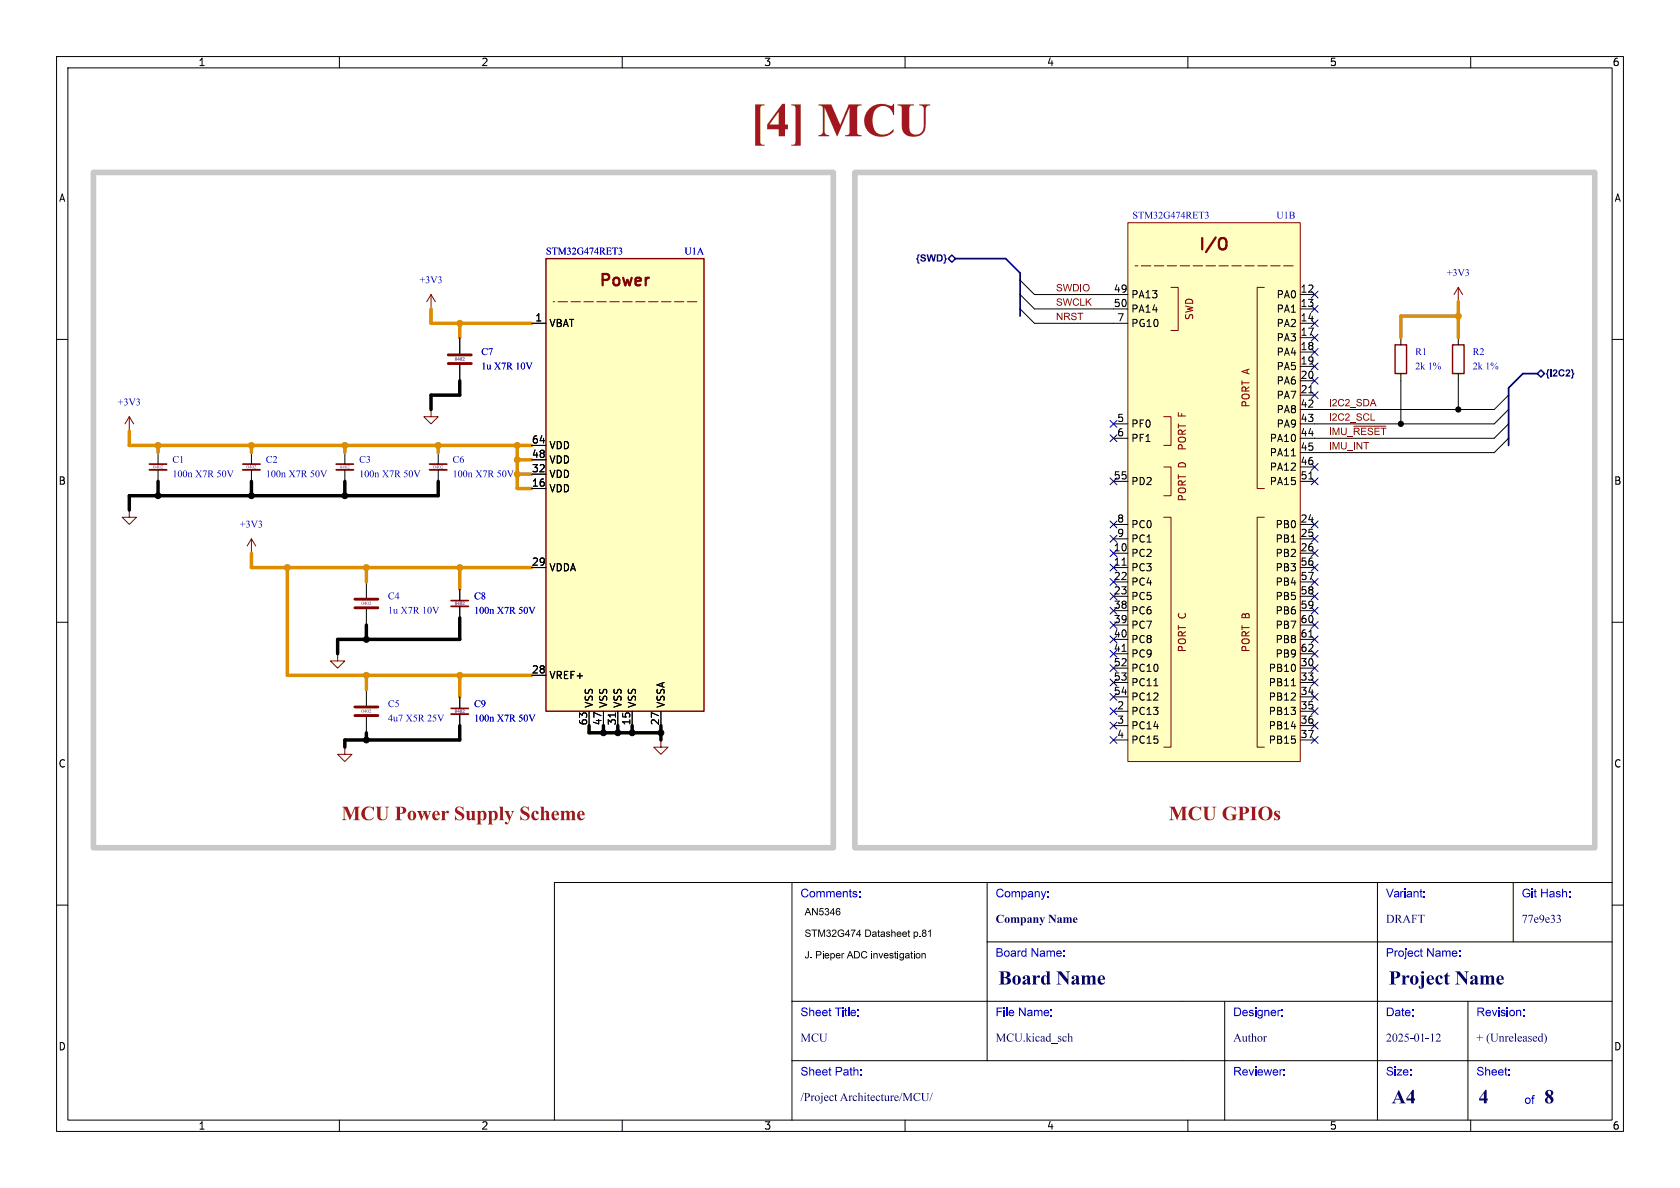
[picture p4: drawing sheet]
<svg xmlns="http://www.w3.org/2000/svg" width="297mm" height="210mm" viewBox="0 0 297 210" stroke-linecap="round" stroke-linejoin="round" font-family="sans-serif">
<g fill="none" stroke="#000" stroke-width=".18">
<path d="M10 10h277v190h-277zM12 12h273v186h-273zM60 10v2M110 10v2M160 10v2M210 10v2M260 10v2M81.3 59.7v2.8M10 60h2M81.3 64.5v2.8M285 60h2M44.4 80v2"/>
<path d="M44.4 83.1v2M10 110h2M285 110h2M116.8 130.8h.1M140 156v42M174.5 156v31.5M243.5 156v42M267.5 156v10.5M285 156h-187v42M10 160h2M140 177h145M174.5 166.5h110.5"/>
<path d="M216.5 177v21M259.5 177v21M285 160h2M60 198v2M110 198v2M140 187.5h145M160 198v2M210 198v2M260 198v2"/>
</g>
<path d="M42.9 83.1h3.1" fill="none" stroke="#840000" stroke-width=".33"/>
<path d="M42.9 82h3.1" fill="none" stroke="#840000" stroke-width=".3"/>
<path d="M116.8 130.8v1.3h1.3l-1.3 1.3-1.2-1.3h1.2" fill="none" stroke="#840000" stroke-width=".18"/>
<path d="M79.2 64.3h4.1M79.2 62.7h4.1" fill="none" stroke="#840000" stroke-width=".51"/>
<path d="M96.5 45.7h28v80h-28z" fill="#ffffc2"/>
<path d="M96.5 45.7h28v80h-28zM256.8 61h2v5h-2z" fill="none" stroke="#840000" stroke-width=".25"/>
<path d="M123.2 53.3h-25.4" fill="none" stroke="#840000" stroke-width=".18" stroke-dasharray="1.7 .6"/>
<g fill="none" stroke="#000" stroke-width=".18">
<path d="M76.2 54.6h.1M94 57.2h2.5M257.8 59.7v1.3M22.9 76.2h.1M76.2 72.4h.1M94 78.7h2.5M257.8 66v1.3M22.9 90.2h.1M27.9 80v2M27.9 83.1v2M44.4 97.8h.1M61 80v2"/>
<path d="M61 83.1v2M77.5 80v2M77.5 83.1v2M94 86.4h2.5M94 83.8h2.5M94 81.3h2.5M59.7 115.6h.1M64.8 102.9v2.8M64.8 107.7v2.8M81.3 104.1v2.1M81.3 107.2v2M94 119.4h2.5"/>
<path d="M94 100.3h2.5M61 132.1h.1M64.8 121.9v2.8M64.8 126.7v2.8M81.3 123.2v2M81.3 126.2v2.1M104.1 125.7v2.6M106.7 125.7v2.6M108.8 126v.8M109.2 125.7v2.6M111.8 125.7v2.6M116.8 125.7v2.6"/>
</g>
<path d="M26.4 83.1h3.1M59.4 83.1h3.1M75.9 83.1h3.1M79.8 107.2h3M79.8 126.2h3" fill="none" stroke="#840000" stroke-width=".33"/>
<path d="M26.4 82h3.1M59.4 82h3.1M75.9 82h3.1M79.8 106.2h3M79.8 125.2h3" fill="none" stroke="#840000" stroke-width=".3"/>
<g fill="none" stroke="#840000" stroke-width=".18">
<path d="M76.2 52.1l-.8 1.2M76.2 52.1v2.5M76.2 52.1l.8 1.2M22.9 73.7l-.8 1.2M22.9 73.7v2.5M22.9 73.7l.7 1.2M76.2 72.4v1.3h1.3l-1.3 1.2-1.3-1.2h1.3M22.9 90.2v1.2h1.2l-1.2 1.3-1.3-1.3h1.3M44.4 95.3l-.7 1.2M44.4 95.3v2.5M44.4 95.3l.8 1.2M59.7 115.6v1.2h1.3l-1.3 1.3-1.3-1.3h1.3"/>
<path d="M61 132.1v1.3h1.2l-1.2 1.2-1.3-1.2h1.3"/>
</g>
<path d="M62.7 107.4h4.1M62.7 105.9h4.1M62.7 126.5h4.1M62.7 125h4.1" fill="none" stroke="#840000" stroke-width=".51"/>
<path d="M199.4 39.4h30.5v95.2h-30.5z" fill="#ffffc2"/>
<path d="M199.4 39.4h30.5v95.2h-30.5zM207 50.8h1.3v7.6h-1.3M223.5 50.8h-1.3v35.6h1.3M257.8 50.8l-.8 1.3M257.8 50.8v2.5M257.8 50.8l.8 1.3M205.7 73.7h1.3v5h-1.3M239.3 75.3h5.7M205.7 91.4h1.3v40.7h-1.3M205.7 82.6h1.3v5h-1.3M223.5 91.4h-1.3v40.7h1.3" fill="none" stroke="#840000" stroke-width=".18"/>
<path d="M228.6 47h-27.9" fill="none" stroke="#840000" stroke-width=".18" stroke-dasharray="1.7 .6"/>
<path d="M216 42.1a.67 .67 0 0 1 .8 .7v.6a.67 .67 0 0 1-.8 .7" fill="none" stroke="#840000" stroke-width=".4"/>
<g fill="none" stroke="#000" stroke-width=".18">
<path d="M81.3 59.7v2.8M94 57.2h2.5M180.3 49.5l2.6 2.6h16.5M180.3 52.1l2.6 2.5h16.5M180.3 54.6l2.6 2.6h16.5M229.9 52.1h2.5M229.9 54.6h2.5M229.9 57.2h2.5M229.9 59.7h2.5M247.6 59.7v1.3M257.8 53.3h.1M81.3 64.5v2.8"/>
<path d="M94 78.7h2.5M196.8 74.9h2.6M196.8 77.5h2.6M229.9 62.2h2.5M229.9 64.8h2.5M229.9 67.3h2.5M229.9 69.9h2.5M231.4 69.4h.7M247.6 66v8.9M257.8 67.3v5.1M266.7 69.9l-2.5 2.5h-34.3M266.7 72.4l-2.5 2.5h-34.3"/>
<path d="M266.7 74.9l-2.5 2.6h-34.3M266.7 77.5l-2.5 2.5h-34.3M94 86.4h2.5M94 83.8h2.5M94 81.3h2.5M196.8 97.8h2.6M196.8 92.7h2.6M196.8 95.3h2.6M196.8 85.1h2.6M198.4 99.9h.7M228.3 80.6h.7M229.9 97.8h2.5"/>
<path d="M229.9 92.7h2.5M229.9 95.3h2.5M229.9 82.6h2.5M229.9 85.1h2.5M231.4 84.7h.7M81.3 104.1v2.1M81.3 107.2v2M94 100.3h2.5M94 119.4h2.5M196.8 100.3h2.6M196.8 102.9h2.6M196.8 105.4h2.6"/>
<path d="M196.8 118.1h2.6M196.8 108h2.6M196.8 110.5h2.6M196.8 113h2.6M196.8 115.6h2.6M198.4 115.2h.7M229.9 100.3h2.5M229.9 102.9h2.5M229.9 105.4h2.5M229.9 118.1h2.5M229.9 108h2.5M229.9 110.5h2.5"/>
<path d="M229.9 113h2.5M229.9 115.6h2.5M231.4 112.6h.7M81.3 123.2v2M81.3 126.2v2.1M104.1 125.7v2.6M106.7 125.7v2.6M108.8 126v.8M109.2 125.7v2.6M111.8 125.7v2.6M116.8 125.7v2.6M196.8 125.7h2.6"/>
<path d="M196.8 128.3h2.6M196.8 120.7h2.6M196.8 123.2h2.6M196.8 130.8h2.6M204 121.2h.7M228.3 121.2h.7M229.9 125.7h2.5M229.9 128.3h2.5M229.9 120.7h2.5M229.9 123.2h2.5M229.9 130.8h2.5"/>
</g>
<path d="M246.6 61h2.1v5h-2.1z" fill="none" stroke="#840000" stroke-width=".25"/>
<path d="M167.6 45.7l.7-.6 .6 .6-.6 .7zM271.8 66l.6-.6 .6 .6-.6 .7z" fill="none" stroke="#000084" stroke-width=".25"/>
<path d="M16.5 30.5h130.8v119.4h-130.8zM151.1 30.5h130.8v119.4h-130.8z" fill="none" stroke="#c8c8c8" stroke-width="1"/>
<path d="M168.9 45.7h8.9l2.5 2.6v7.6M271.8 66h-2.6l-2.5 2.6v10.1" fill="none" stroke="#000084" stroke-width=".3"/>
<g fill="none" stroke="#000" stroke-width=".61">
<path d="M81.3 67.3v2.6h-5.1v2.5M27.9 85.1v2.5M44.4 85.1v2.5M61 85.1v2.5M77.5 85.1v2.5h-54.6v2.6M64.8 110.5v2.5M81.3 109.2v3.8h-21.6v2.6M64.8 129.5v1.3M81.3 128.3v2.5h-20.3v1.3M104.1 128.3v1.2h12.7M106.7 128.3v1.2M109.2 128.3v1.2"/>
<path d="M111.8 128.3v1.2M116.8 128.3v2.5"/>
</g>
<g fill="none" stroke="#dc8e00" stroke-width=".61">
<path d="M76.2 54.6v2.6h17.8M81.3 57.2v2.5M257.8 55.9h-10.2v3.8M257.8 53.3v6.4M22.9 76.2v2.5h71.1M27.9 78.7v1.3M44.4 78.7v1.3M61 78.7v1.3M77.5 78.7v1.3M91.4 78.7v7.7h2.6M44.4 97.8v2.5h49.6M91.4 81.3h2.6"/>
<path d="M91.4 83.8h2.6M50.8 100.3v19.1h43.2M64.8 100.3v2.6M64.8 119.4v2.5M81.3 100.3v3.8M81.3 119.4v3.8"/>
</g>
<g fill="none" stroke="#000084" stroke-width=".18">
<path d="M231.8 56.5l1.2 1.3M231.8 59.1l1.2 1.2M231.8 51.5l1.2 1.2M231.8 54l1.2 1.2M233 56.5l-1.2 1.3M233 59.1l-1.2 1.2M233 51.5l-1.2 1.2M233 54l-1.2 1.2M196.2 76.9l1.3 1.2M196.2 74.3l1.3 1.2M197.5 76.9l-1.3 1.2M197.5 74.3l-1.3 1.2"/>
<path d="M231.8 61.6l1.2 1.2M231.8 69.2l1.2 1.3M231.8 66.7l1.2 1.2M231.8 64.2l1.2 1.2M233 69.2l-1.2 1.3M233 66.7l-1.2 1.2M233 64.2l-1.2 1.2M233 61.6l-1.2 1.2M196.2 99.7l1.3 1.2M196.2 84.5l1.3 1.2M196.2 97.2l1.3 1.2M196.2 94.6l1.3 1.3"/>
<path d="M196.2 92.1l1.3 1.2M197.5 99.7l-1.3 1.2M197.5 97.2l-1.3 1.2M197.5 92.1l-1.3 1.2M197.5 94.6l-1.3 1.3M197.5 84.5l-1.3 1.2M231.8 97.2l1.2 1.2M231.8 94.6l1.2 1.3M231.8 84.5l1.2 1.2M231.8 81.9l1.2 1.3M231.8 92.1l1.2 1.2M231.8 99.7l1.2 1.2"/>
<path d="M233 97.2l-1.2 1.2M233 94.6l-1.2 1.3M233 84.5l-1.2 1.2M233 81.9l-1.2 1.3M233 92.1l-1.2 1.2M233 99.7l-1.2 1.2M196.2 104.8l1.3 1.2M196.2 109.9l1.3 1.2M196.2 102.3l1.3 1.2M196.2 115l1.3 1.2M196.2 117.5l1.3 1.2M196.2 112.4l1.3 1.2"/>
<path d="M196.2 107.3l1.3 1.3M197.5 104.8l-1.3 1.2M197.5 109.9l-1.3 1.2M197.5 102.3l-1.3 1.2M197.5 115l-1.3 1.2M197.5 117.5l-1.3 1.2M197.5 112.4l-1.3 1.2M197.5 107.3l-1.3 1.3M231.8 102.3l1.2 1.2M231.8 117.5l1.2 1.2M231.8 107.3l1.2 1.3M231.8 112.4l1.2 1.2"/>
<path d="M231.8 104.8l1.2 1.2M231.8 109.9l1.2 1.2M231.8 115l1.2 1.2M233 102.3l-1.2 1.2M233 117.5l-1.2 1.2M233 107.3l-1.2 1.3M233 112.4l-1.2 1.2M233 104.8l-1.2 1.2M233 109.9l-1.2 1.2M233 115l-1.2 1.2M196.2 120l1.3 1.3M196.2 122.6l1.3 1.2"/>
<path d="M196.2 127.7l1.3 1.2M196.2 130.2l1.3 1.2M196.2 125.1l1.3 1.2M197.5 120l-1.3 1.3M197.5 127.7l-1.3 1.2M197.5 122.6l-1.3 1.2M197.5 130.2l-1.3 1.2M197.5 125.1l-1.3 1.2M231.8 130.2l1.2 1.2M231.8 127.7l1.2 1.2M231.8 122.6l1.2 1.2M231.8 120l1.2 1.3"/>
<path d="M231.8 125.1l1.2 1.2M233 130.2l-1.2 1.2M233 127.7l-1.2 1.2M233 122.6l-1.2 1.2M233 120l-1.2 1.3M233 125.1l-1.2 1.2"/>
</g>
<g fill="#000" stroke="#000" stroke-width=".18">
<circle cx="247.6" cy="74.9" r=".46"/>
<circle cx="257.8" cy="72.4" r=".46"/>
<circle cx="27.9" cy="87.6" r=".52"/>
<circle cx="44.5" cy="87.6" r=".52"/>
<circle cx="61" cy="87.6" r=".52"/>
<circle cx="64.8" cy="113" r=".52"/>
<circle cx="64.8" cy="130.8" r=".52"/>
<circle cx="106.7" cy="129.5" r=".52"/>
<circle cx="109.2" cy="129.5" r=".52"/>
<circle cx="111.8" cy="129.5" r=".52"/>
<circle cx="116.8" cy="129.5" r=".52"/>
</g>
<g fill="#dc8e00" stroke="#dc8e00" stroke-width=".18">
<circle cx="64.8" cy="100.3" r=".52"/>
<circle cx="91.4" cy="83.8" r=".52"/>
<circle cx="64.8" cy="119.4" r=".52"/>
<circle cx="257.8" cy="55.9" r=".52"/>
<circle cx="81.3" cy="100.3" r=".52"/>
<circle cx="81.3" cy="119.4" r=".52"/>
<circle cx="61" cy="78.7" r=".52"/>
<circle cx="50.8" cy="100.3" r=".52"/>
<circle cx="44.5" cy="78.7" r=".52"/>
<circle cx="27.9" cy="78.7" r=".52"/>
<circle cx="77.5" cy="78.7" r=".52"/>
<circle cx="91.4" cy="78.7" r=".52"/>
<circle cx="81.3" cy="57.2" r=".52"/>
<circle cx="91.4" cy="81.3" r=".52"/>
</g>
<text font-size="8.4" fill="#a21622" x="132.6" y="26.3">[4] MCU</text>
<g font-size="3.5" fill="#a21622">
<text x="60.4" y="145.4">MCU PowerSupplyScheme</text>
<text x="206.6" y="145.4">MCU GPIOs</text>
</g>
<g font-size="3.5" fill="#00007f">
<text x="176.5" y="175">BoardName</text>
<text x="245.5" y="175">ProjectName</text>
<text x="246" y="196">A4</text>
<text x="261.4" y="196">4</text>
<text x="273" y="196">8</text>
</g>
<g font-size="2.8" fill="#840000">
<text x="211.7" y="44.8">I/O</text>
<text x="105.7" y="51.1">Power</text>
</g>
<g font-size="2.1" fill="#00f">
<text x="141.5" y="159.2">Comments:</text>
<text x="176" y="159.2">Company:</text>
<text x="245" y="159.2">Variant:</text>
<text x="269" y="159.2">Git Hash:</text>
<text x="176" y="169.7">Board Name:</text>
<text x="245" y="169.7">Project Name:</text>
<text x="141.5" y="180.2">Sheet Title:</text>
<text x="176" y="180.2">File Name:</text>
<text x="218" y="180.2">Designer:</text>
<text x="245" y="180.2">Date:</text>
<text x="261" y="180.2">Revision:</text>
<text x="141.5" y="190.7">Sheet Path:</text>
<text x="218" y="190.7">Reviewer:</text>
<text x="245" y="190.7">Size:</text>
<text x="261" y="190.7">Sheet:</text>
<text x="269.5" y="195.7">of</text>
</g>
<g font-size="2.1" fill="#00007f">
<text x="176" y="163.7">CompanyName</text>
<text x="245" y="163.7">DRAFT</text>
<text x="269" y="163.7">77e9e33</text>
<text x="141.5" y="184.7">MCU</text>
<text x="176" y="184.7">MCU.kicad_sch</text>
<text x="218" y="184.7">Author</text>
<text x="245" y="184.7">2025-01-12</text>
<text x="261" y="184.7">+ (Unreleased)</text>
<text x="141.5" y="195.2">/ProjectArchitecture/MCU/</text>
</g>
<g font-size="1.8">
<text x="35" y="11.9">1</text>
<text x="85" y="11.9">2</text>
<text x="135" y="11.9">3</text>
<text x="185" y="11.9">4</text>
<text x="235" y="11.9">5</text>
<text x="285" y="11.9">6</text>
<text x="10.3" y="35.9">A</text>
<text x="285.3" y="35.9">A</text>
<text x="196.8" y="51.8">49</text>
<text x="199.9" y="52.9">PA13</text>
<text x="225.6" y="52.9">PA0</text>
<text x="229.8" y="51.8">12</text>
<text x="94.5" y="56.9">1</text>
<text x="97" y="58">VBAT</text>
<text x="196.8" y="54.4">50</text>
<text x="197.4" y="56.9">7</text>
<text x="199.9" y="55.5">PA14</text>
<text x="199.9" y="58">PG10</text>
<text x="225.6" y="55.5">PA1</text>
<text x="225.6" y="58">PA2</text>
<text x="229.8" y="54.4">13</text>
<text x="229.8" y="56.9">14</text>
<text x="229.8" y="59.4">17</text>
<text x="225.6" y="60.6">PA3</text>
<text x="225.6" y="63.1">PA4</text>
<text x="225.6" y="65.6">PA5</text>
<text x="229.8" y="62">18</text>
<text x="229.8" y="64.5">19</text>
<text x="225.6" y="68.2">PA6</text>
<text x="225.6" y="70.7">PA7</text>
<text x="229.8" y="67.1">20</text>
<text x="229.8" y="69.6">21</text>
<text x="197.4" y="74.7">5</text>
<text x="197.4" y="77.2">6</text>
<text x="199.9" y="75.8">PF0</text>
<text x="225.6" y="73.3">PA8</text>
<text x="225.6" y="75.8">PA9</text>
<text x="229.8" y="72.1">42</text>
<text x="229.8" y="74.7">43</text>
<text x="229.8" y="77.2">44</text>
<text x="93.9" y="83.6">32</text>
<text x="93.9" y="81">48</text>
<text x="93.9" y="78.5">64</text>
<text x="97" y="82.1">VDD</text>
<text x="97" y="79.6">VDD</text>
<text x="199.9" y="78.3">PF1</text>
<text x="224.4" y="78.3">PA10</text>
<text x="224.4" y="80.9">PA11</text>
<text x="224.4" y="83.4">PA12</text>
<text x="229.8" y="79.8">45</text>
<text x="229.8" y="82.3">46</text>
<text x="10.3" y="85.9">B</text>
<text x="93.9" y="86.1">16</text>
<text x="97" y="87.2">VDD</text>
<text x="97" y="84.7">VDD</text>
<text x="196.8" y="84.8">55</text>
<text x="199.9" y="86">PD2</text>
<text x="224.4" y="86">PA15</text>
<text x="229.8" y="84.8">51</text>
<text x="285.3" y="85.9">B</text>
<text x="197.4" y="92.5">8</text>
<text x="197.4" y="95">9</text>
<text x="199.9" y="93.6">PC0</text>
<text x="225.4" y="93.6">PB0</text>
<text x="229.8" y="92.5">24</text>
<text x="229.8" y="95">25</text>
<text x="93.9" y="100.1">29</text>
<text x="97" y="101.2">VDDA</text>
<text x="196.8" y="97.5">10</text>
<text x="196.8" y="100.1">11</text>
<text x="199.9" y="98.7">PC2</text>
<text x="199.9" y="101.2">PC3</text>
<text x="199.9" y="96.1">PC1</text>
<text x="225.4" y="96.1">PB1</text>
<text x="225.4" y="98.7">PB2</text>
<text x="225.4" y="101.2">PB3</text>
<text x="229.8" y="97.5">26</text>
<text x="229.8" y="100.1">56</text>
<text x="196.8" y="102.6">22</text>
<text x="196.8" y="105.2">23</text>
<text x="196.8" y="107.7">38</text>
<text x="199.9" y="103.7">PC4</text>
<text x="199.9" y="106.3">PC5</text>
<text x="225.4" y="103.7">PB4</text>
<text x="225.4" y="106.3">PB5</text>
<text x="229.8" y="102.6">57</text>
<text x="229.8" y="105.2">58</text>
<text x="229.8" y="107.7">59</text>
<text x="196.8" y="110.2">39</text>
<text x="196.8" y="112.8">40</text>
<text x="199.9" y="108.8">PC6</text>
<text x="199.9" y="111.4">PC7</text>
<text x="199.9" y="113.9">PC8</text>
<text x="225.4" y="108.8">PB6</text>
<text x="225.4" y="111.4">PB7</text>
<text x="225.4" y="113.9">PB8</text>
<text x="229.8" y="110.2">60</text>
<text x="229.8" y="112.8">61</text>
<text x="93.9" y="119.1">28</text>
<text x="196.8" y="115.3">41</text>
<text x="196.8" y="117.9">52</text>
<text x="199.9" y="116.4">PC9</text>
<text x="199.9" y="119">PC10</text>
<text x="224.2" y="119">PB10</text>
<text x="225.4" y="116.4">PB9</text>
<text x="229.8" y="117.9">30</text>
<text x="229.8" y="115.3">62</text>
<text x="97" y="120.2">VREF+</text>
<text x="105" y="125.2" transform="rotate(-90 105 125.2)">VSS</text>
<text x="107.5" y="125.2" transform="rotate(-90 107.5 125.2)">VSS</text>
<text x="110.1" y="125.2" transform="rotate(-90 110.1 125.2)">VSS</text>
<text x="112.6" y="125.2" transform="rotate(-90 112.6 125.2)">VSS</text>
<text x="117.7" y="125.2" transform="rotate(-90 117.7 125.2)">VSSA</text>
<text x="196.8" y="120.4">53</text>
<text x="196.8" y="122.9">54</text>
<text x="197.4" y="125.5">2</text>
<text x="199.9" y="121.5">PC11</text>
<text x="199.9" y="124.1">PC12</text>
<text x="224.2" y="121.5">PB11</text>
<text x="224.2" y="124.1">PB12</text>
<text x="229.8" y="120.4">33</text>
<text x="229.8" y="122.9">34</text>
<text x="229.8" y="125.5">35</text>
<text x="103.9" y="128.3" transform="rotate(-90 103.9 128.3)">63</text>
<text x="106.4" y="128.3" transform="rotate(-90 106.4 128.3)">47</text>
<text x="109" y="128.3" transform="rotate(-90 109 128.3)">31</text>
<text x="111.5" y="128.3" transform="rotate(-90 111.5 128.3)">15</text>
<text x="116.6" y="128.3" transform="rotate(-90 116.6 128.3)">27</text>
<text x="197.4" y="128">3</text>
<text x="197.4" y="130.6">4</text>
<text x="199.9" y="126.6">PC13</text>
<text x="199.9" y="129.1">PC14</text>
<text x="199.9" y="131.7">PC15</text>
<text x="224.2" y="126.6">PB13</text>
<text x="224.2" y="129.1">PB14</text>
<text x="224.2" y="131.7">PB15</text>
<text x="229.8" y="128">36</text>
<text x="229.8" y="130.6">37</text>
<text x="10.3" y="135.9">C</text>
<text x="285.3" y="135.9">C</text>
<text x="142.2" y="162">AN5346</text>
<text x="142.2" y="165.8">STM32G474 Datasheet p.81</text>
<text x="142.2" y="169.6">J. Pieper ADC investigation</text>
<text x="10.3" y="185.9">D</text>
<text x="285.3" y="185.9">D</text>
<text x="35" y="199.9">1</text>
<text x="85" y="199.9">2</text>
<text x="135" y="199.9">3</text>
<text x="185" y="199.9">4</text>
<text x="235" y="199.9">5</text>
<text x="285" y="199.9">6</text>
</g>
<g font-size="1.8" fill="#0000c2">
<text x="200.2" y="39.1">STM32G474RET3</text>
<text x="225.7" y="39.1">U1B</text>
<text x="96.5" y="45.4">STM32G474RET3</text>
<text x="121" y="45.4">U1A</text>
<text x="74.2" y="50.5">+3V3</text>
<text x="255.8" y="49.3">+3V3</text>
<text x="85.1" y="63.2">C7</text>
<text x="85.1" y="65.8">1uX7R 10V</text>
<text x="250.2" y="65.8">2k 1%</text>
<text x="250.2" y="63.2">R1</text>
<text x="260.3" y="65.8">2k 1%</text>
<text x="260.3" y="63.2">R2</text>
<text x="20.8" y="72.1">+3V3</text>
<text x="30.5" y="82.3">C1</text>
<text x="47" y="82.3">C2</text>
<text x="63.5" y="82.3">C3</text>
<text x="80" y="82.3">C6</text>
<text x="30.5" y="84.8">100nX7R 50V</text>
<text x="47" y="84.8">100nX7R 50V</text>
<text x="63.5" y="84.8">100nX7R 50V</text>
<text x="80" y="84.8">100nX7R 50V</text>
<text x="42.4" y="93.7">+3V3</text>
<text x="68.6" y="106.4">C4</text>
<text x="83.8" y="106.4">C8</text>
<text x="68.6" y="108.9">1uX7R 10V</text>
<text x="83.8" y="108.9">100nX7R 50V</text>
<text x="68.6" y="125.5">C5</text>
<text x="83.8" y="125.5">C9</text>
<text x="68.6" y="128">4u7X5R 25V</text>
<text x="83.8" y="128">100nX7R 50V</text>
</g>
<g font-size="1.8" fill="#000084">
<text x="161.9" y="46.7">{SWD}</text>
<text x="273.2" y="67">{I2C2}</text>
</g>
<g font-size="1.8" fill="#840000">
<text x="186.7" y="51.7">SWDIO</text>
<text x="186.7" y="56.8">NRST</text>
<text x="186.7" y="54.3">SWCLK</text>
<text x="211.1" y="56.7" transform="rotate(-90 211.1 56.7)">SWD</text>
<text x="221.1" y="72.1" transform="rotate(-90 221.1 72.1)">PORT A</text>
<text x="234.9" y="72">I2C2_SDA</text>
<text x="234.9" y="74.6">I2C2_SCL</text>
<text x="234.9" y="77.1">IMU_~{RESET}</text>
<text x="209.9" y="79.8" transform="rotate(-90 209.9 79.8)">PORT F</text>
<text x="234.9" y="79.7">IMU_INT</text>
<text x="209.9" y="88.7" transform="rotate(-90 209.9 88.7)">PORT D</text>
<text x="209.9" y="115.4" transform="rotate(-90 209.9 115.4)">PORT C</text>
<text x="221.1" y="115.4" transform="rotate(-90 221.1 115.4)">PORT B</text>
</g>
<g font-size=".9" fill="#840084">
<text x="80.4" y="64">0402</text>
<text x="27.1" y="83">0402</text>
<text x="43.6" y="83">0402</text>
<text x="60.1" y="83">0402</text>
<text x="76.6" y="83">0402</text>
<text x="63.9" y="107.2">0402</text>
<text x="80.4" y="107.2">0402</text>
<text x="63.9" y="126.2">0402</text>
<text x="80.4" y="126.2">0402</text>
</g>
</svg>
